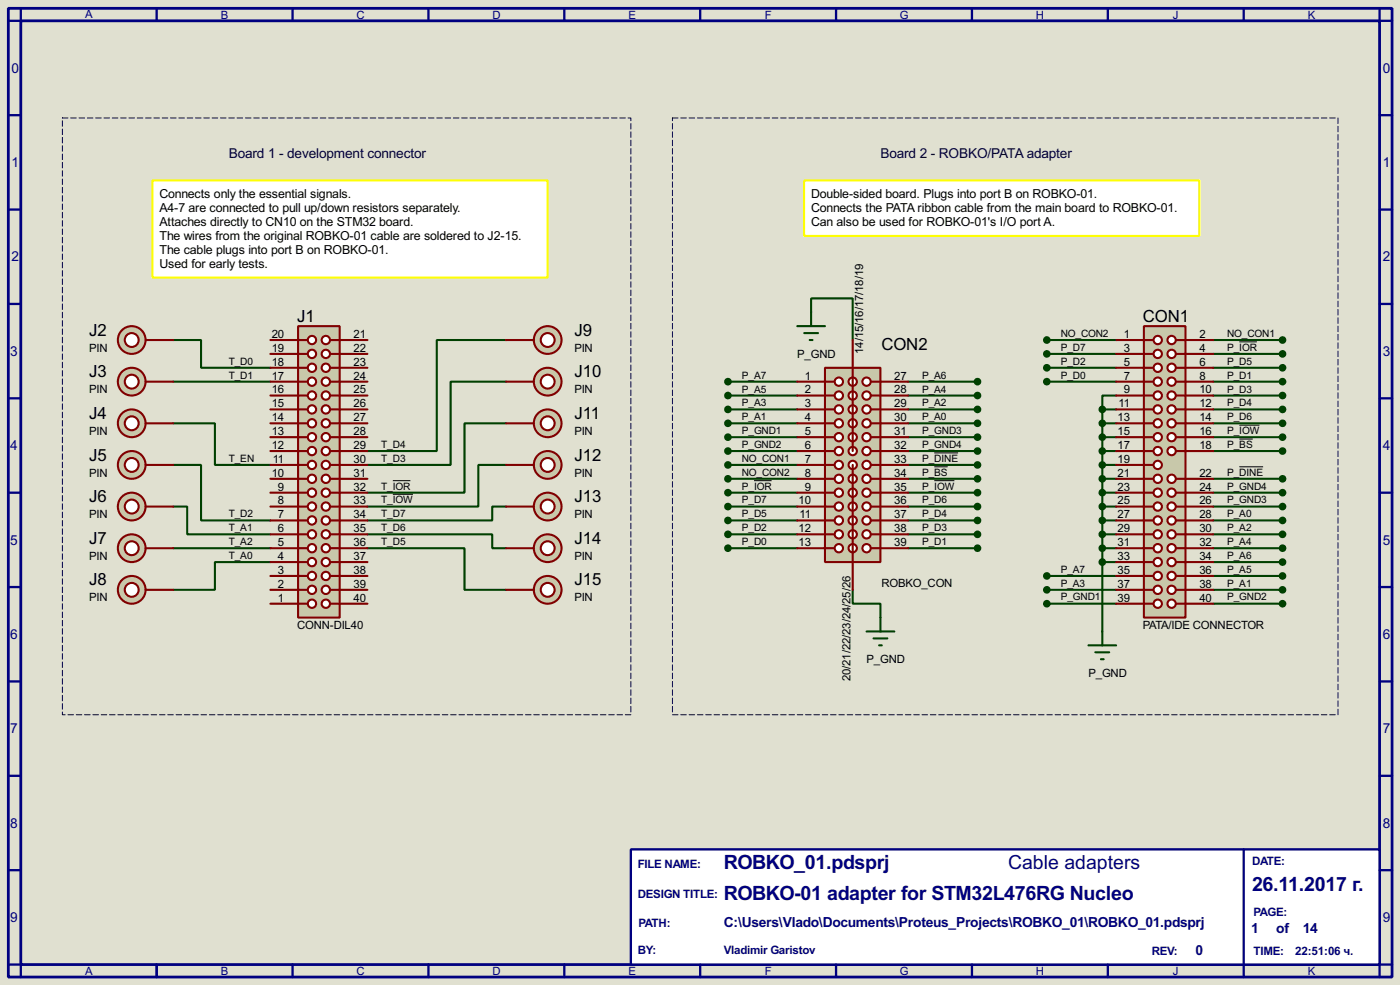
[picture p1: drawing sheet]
<svg xmlns="http://www.w3.org/2000/svg" width="256mm" height="180mm" viewBox="0 0 256 180" stroke-linecap="round" stroke-linejoin="round" font-family="sans-serif">
<path d="M0 0h256.5v180.3h-256.5z" fill="#e0e0d0"/>
<path d="M1.5 1.5h253.5v177.3h-253.5zM3.8 3.8h248.9v172.7h-248.9z" fill="none" stroke="#000080" stroke-width=".51"/>
<path d="M3.8 1.5v2.3h-2.3M28.7 1.5v2.3" fill="none" stroke="#000080" stroke-width=".42"/>
<path d="M115.6 155.4h137.1v21.1h-137.1z" fill="#fff" stroke="#000080" stroke-width=".42"/>
<g fill="none" stroke="#000080" stroke-width=".42">
<path d="M53.6 1.5v2.3M78.5 1.5v2.3M103.4 1.5v2.3M128.3 1.5v2.3M153.2 1.5v2.3M178.1 1.5v2.3M202.9 1.5v2.3M227.8 1.5v2.3M252.7 1.5v2.3h2.3M1.5 21.1h2.3M1.5 38.4h2.3M252.7 21.1h2.3"/>
<path d="M252.7 38.4h2.3M1.5 55.6h2.3M252.7 55.6h2.3M1.5 72.9h2.3M252.7 72.9h2.3M1.5 90.2h2.3M252.7 90.2h2.3M1.5 107.4h2.3M252.7 107.4h2.3M1.5 124.7h2.3M252.7 124.7h2.3M1.5 142h2.3"/>
<path d="M1.5 159.3h2.3M227.8 155.4v23.4M252.7 142h2.3M252.7 159.3h2.3M1.5 176.5h2.3v2.3M28.7 176.5v2.3M53.6 176.5v2.3M78.5 176.5v2.3M103.4 176.5v2.3M128.3 176.5v2.3M153.2 176.5v2.3M178.1 176.5v2.3"/>
<path d="M202.9 176.5v2.3M255 176.5h-2.3v2.3"/>
</g>
<g fill="none" stroke="#004000" stroke-width=".38">
<path d="M148.6 57.1v-2.5h7.6v7.6M31.7 77.5h7.7v7.6h10.1M31.7 62.2h5.1v5.1h12.7M31.7 69.8h17.8M92.7 77.5h-7.6v12.7h-17.8M92.7 69.8h-10.2v15.3h-15.2M92.7 62.2h-12.7v20.3h-12.7M133.3 69.8h12.7M133.3 77.5h12.7M133.3 74.9h12.7M133.3 72.4h12.7M166.4 69.8h12.7"/>
<path d="M166.4 77.5h12.7M166.4 74.9h12.7M166.4 72.4h12.7M191.8 69.8h12.7M191.8 67.3h12.7M191.8 64.8h12.7M191.8 62.2h12.7M201.9 74.9v40.7M201.9 77.5h2.6M201.9 74.9h2.6M204.5 72.4h-2.6v2.5M222.2 69.8h12.7"/>
<path d="M222.2 77.5h12.7M222.2 74.9h12.7M222.2 72.4h12.7M222.2 67.3h12.7M222.2 64.8h12.7M222.2 62.2h12.7M31.7 92.7h2.6v5.1h15.2M31.7 85.1h5.1v10.1h12.7M67.3 97.8h22.9v2.5h2.5M92.7 92.7h-2.5v2.5h-22.9M92.7 85.1h-5.1v7.6h-20.3M133.3 97.8h12.7"/>
<path d="M133.3 95.2h12.7M133.3 92.7h12.7M133.3 90.2h12.7M133.3 87.6h12.7M133.3 85.1h12.7M133.3 82.5h12.7M133.3 80h12.7M166.4 97.8h12.7M166.4 95.2h12.7M166.4 92.7h12.7M166.4 90.2h12.7M166.4 87.6h12.7"/>
<path d="M166.4 85.1h12.7M166.4 82.5h12.7M166.4 80h12.7M201.9 97.8h2.6M201.9 95.2h2.6M201.9 92.7h2.6M201.9 90.2h2.6M201.9 87.6h2.6M201.9 85.1h2.6M201.9 82.5h2.6M201.9 80h2.6M222.2 97.8h12.7"/>
<path d="M222.2 95.2h12.7M222.2 92.7h12.7M222.2 90.2h12.7M222.2 87.6h12.7M222.2 82.5h12.7M222.2 80h12.7M31.7 100.3h17.8M49.5 102.9h-10.1v5h-7.7M67.3 100.3h17.8v7.6h7.6M133.3 100.3h12.7M156.2 107.9v2.6h5.1v2.5M166.4 100.3h12.7"/>
<path d="M191.8 105.4h12.7M191.8 107.9h12.7M191.8 110.5h12.7M201.9 100.3h2.6M201.9 102.9h2.6M222.2 100.3h12.7M222.2 102.9h12.7M222.2 105.4h12.7M222.2 107.9h12.7M222.2 110.5h12.7"/>
</g>
<path d="M227 77.8h3.7M227 62.6h3.3M72 90.5h3.6M72 88h3.2M138.1 88h3.3M171.2 88h3.6M171.2 82.9h4.3M171.2 85.4h2.4M227 85.4h4.4M227 80.3h2.5" fill="none" stroke="#000" stroke-width=".18"/>
<circle cx="24.1" cy="62.2" r="2.54" fill="#c8c8aa" stroke="#800000" stroke-width=".38"/>
<circle cx="24.1" cy="62.2" r="1.27" fill="#feffff" stroke="#800000" stroke-width=".38"/>
<path d="M26.7 62.2h5" fill="none" stroke="#800000" stroke-width=".38"/>
<circle cx="24.1" cy="69.9" r="2.54" fill="#c8c8aa" stroke="#800000" stroke-width=".38"/>
<circle cx="24.1" cy="69.9" r="1.27" fill="#feffff" stroke="#800000" stroke-width=".38"/>
<path d="M26.7 69.8h5" fill="none" stroke="#800000" stroke-width=".38"/>
<circle cx="24.1" cy="77.5" r="2.54" fill="#c8c8aa" stroke="#800000" stroke-width=".38"/>
<circle cx="24.1" cy="77.5" r="1.27" fill="#feffff" stroke="#800000" stroke-width=".38"/>
<path d="M26.7 77.5h5" fill="none" stroke="#800000" stroke-width=".38"/>
<circle cx="24.1" cy="85.1" r="2.54" fill="#c8c8aa" stroke="#800000" stroke-width=".38"/>
<circle cx="24.1" cy="85.1" r="1.27" fill="#feffff" stroke="#800000" stroke-width=".38"/>
<path d="M26.7 85.1h5" fill="none" stroke="#800000" stroke-width=".38"/>
<circle cx="24.1" cy="92.7" r="2.54" fill="#c8c8aa" stroke="#800000" stroke-width=".38"/>
<circle cx="24.1" cy="92.7" r="1.27" fill="#feffff" stroke="#800000" stroke-width=".38"/>
<path d="M26.7 92.7h5" fill="none" stroke="#800000" stroke-width=".38"/>
<circle cx="24.1" cy="100.3" r="2.54" fill="#c8c8aa" stroke="#800000" stroke-width=".38"/>
<circle cx="24.1" cy="100.3" r="1.27" fill="#feffff" stroke="#800000" stroke-width=".38"/>
<path d="M26.7 100.3h5" fill="none" stroke="#800000" stroke-width=".38"/>
<circle cx="24.1" cy="108" r="2.54" fill="#c8c8aa" stroke="#800000" stroke-width=".38"/>
<circle cx="24.1" cy="108" r="1.27" fill="#feffff" stroke="#800000" stroke-width=".38"/>
<path d="M26.7 107.9h5" fill="none" stroke="#800000" stroke-width=".38"/>
<circle cx="100.3" cy="62.2" r="2.54" fill="#c8c8aa" stroke="#800000" stroke-width=".38"/>
<circle cx="100.3" cy="62.2" r="1.27" fill="#feffff" stroke="#800000" stroke-width=".38"/>
<path d="M92.7 62.2h5.1" fill="none" stroke="#800000" stroke-width=".38"/>
<circle cx="100.3" cy="69.9" r="2.54" fill="#c8c8aa" stroke="#800000" stroke-width=".38"/>
<circle cx="100.3" cy="69.9" r="1.27" fill="#feffff" stroke="#800000" stroke-width=".38"/>
<path d="M92.7 69.8h5.1" fill="none" stroke="#800000" stroke-width=".38"/>
<circle cx="100.3" cy="77.5" r="2.54" fill="#c8c8aa" stroke="#800000" stroke-width=".38"/>
<circle cx="100.3" cy="77.5" r="1.27" fill="#feffff" stroke="#800000" stroke-width=".38"/>
<path d="M92.7 77.5h5.1" fill="none" stroke="#800000" stroke-width=".38"/>
<circle cx="100.3" cy="85.1" r="2.54" fill="#c8c8aa" stroke="#800000" stroke-width=".38"/>
<circle cx="100.3" cy="85.1" r="1.27" fill="#feffff" stroke="#800000" stroke-width=".38"/>
<path d="M92.7 85.1h5.1" fill="none" stroke="#800000" stroke-width=".38"/>
<circle cx="100.3" cy="92.7" r="2.54" fill="#c8c8aa" stroke="#800000" stroke-width=".38"/>
<circle cx="100.3" cy="92.7" r="1.27" fill="#feffff" stroke="#800000" stroke-width=".38"/>
<path d="M92.7 92.7h5.1" fill="none" stroke="#800000" stroke-width=".38"/>
<circle cx="100.3" cy="100.3" r="2.54" fill="#c8c8aa" stroke="#800000" stroke-width=".38"/>
<circle cx="100.3" cy="100.3" r="1.27" fill="#feffff" stroke="#800000" stroke-width=".38"/>
<path d="M92.7 100.3h5.1" fill="none" stroke="#800000" stroke-width=".38"/>
<circle cx="100.3" cy="108" r="2.54" fill="#c8c8aa" stroke="#800000" stroke-width=".38"/>
<circle cx="100.3" cy="108" r="1.27" fill="#feffff" stroke="#800000" stroke-width=".38"/>
<path d="M92.7 107.9h5.1" fill="none" stroke="#800000" stroke-width=".38"/>
<path d="M11.4 21.6h104.2v109.2h-104.2z" fill="none" stroke="#e0e0d0" stroke-width=".18"/>
<path d="M11.4 21.6h104.2v109.2h-104.2z" fill="none" stroke="#000040" stroke-width=".18" stroke-dasharray="1 .5"/>
<path d="M54.6 59.7h7.6v53.3h-7.6z" fill="#c8c8aa" stroke="#800000" stroke-width=".38"/>
<path d="M54.6 110.5h1.8" fill="none" stroke="#800000" stroke-width=".38"/>
<circle cx="57.1" cy="110.5" r=".76" fill="#feffff" stroke="#800000" stroke-width=".38"/>
<path d="M54.6 107.9h1.8" fill="none" stroke="#800000" stroke-width=".38"/>
<circle cx="57.1" cy="108" r=".76" fill="#feffff" stroke="#800000" stroke-width=".38"/>
<path d="M54.6 105.4h1.8" fill="none" stroke="#800000" stroke-width=".38"/>
<circle cx="57.1" cy="105.4" r=".76" fill="#feffff" stroke="#800000" stroke-width=".38"/>
<path d="M54.6 102.9h1.8" fill="none" stroke="#800000" stroke-width=".38"/>
<circle cx="57.1" cy="102.9" r=".76" fill="#feffff" stroke="#800000" stroke-width=".38"/>
<path d="M60.5 110.5h1.7" fill="none" stroke="#800000" stroke-width=".38"/>
<circle cx="59.7" cy="110.5" r=".76" fill="#feffff" stroke="#800000" stroke-width=".38"/>
<path d="M60.5 107.9h1.7" fill="none" stroke="#800000" stroke-width=".38"/>
<circle cx="59.7" cy="108" r=".76" fill="#feffff" stroke="#800000" stroke-width=".38"/>
<path d="M60.5 105.4h1.7" fill="none" stroke="#800000" stroke-width=".38"/>
<circle cx="59.7" cy="105.4" r=".76" fill="#feffff" stroke="#800000" stroke-width=".38"/>
<path d="M60.5 102.9h1.7" fill="none" stroke="#800000" stroke-width=".38"/>
<circle cx="59.7" cy="102.9" r=".76" fill="#feffff" stroke="#800000" stroke-width=".38"/>
<path d="M54.6 100.3h1.8" fill="none" stroke="#800000" stroke-width=".38"/>
<circle cx="57.1" cy="100.3" r=".76" fill="#feffff" stroke="#800000" stroke-width=".38"/>
<path d="M60.5 100.3h1.7" fill="none" stroke="#800000" stroke-width=".38"/>
<circle cx="59.7" cy="100.3" r=".76" fill="#feffff" stroke="#800000" stroke-width=".38"/>
<path d="M54.6 97.8h1.8" fill="none" stroke="#800000" stroke-width=".38"/>
<circle cx="57.1" cy="97.8" r=".76" fill="#feffff" stroke="#800000" stroke-width=".38"/>
<path d="M60.5 97.8h1.7" fill="none" stroke="#800000" stroke-width=".38"/>
<circle cx="59.7" cy="97.8" r=".76" fill="#feffff" stroke="#800000" stroke-width=".38"/>
<path d="M54.6 95.2h1.8" fill="none" stroke="#800000" stroke-width=".38"/>
<circle cx="57.1" cy="95.3" r=".76" fill="#feffff" stroke="#800000" stroke-width=".38"/>
<path d="M60.5 95.2h1.7" fill="none" stroke="#800000" stroke-width=".38"/>
<circle cx="59.7" cy="95.3" r=".76" fill="#feffff" stroke="#800000" stroke-width=".38"/>
<path d="M54.6 92.7h1.8" fill="none" stroke="#800000" stroke-width=".38"/>
<circle cx="57.1" cy="92.7" r=".76" fill="#feffff" stroke="#800000" stroke-width=".38"/>
<path d="M60.5 92.7h1.7" fill="none" stroke="#800000" stroke-width=".38"/>
<circle cx="59.7" cy="92.7" r=".76" fill="#feffff" stroke="#800000" stroke-width=".38"/>
<path d="M54.6 90.2h1.8" fill="none" stroke="#800000" stroke-width=".38"/>
<circle cx="57.1" cy="90.2" r=".76" fill="#feffff" stroke="#800000" stroke-width=".38"/>
<path d="M60.5 90.2h1.7" fill="none" stroke="#800000" stroke-width=".38"/>
<circle cx="59.7" cy="90.2" r=".76" fill="#feffff" stroke="#800000" stroke-width=".38"/>
<path d="M54.6 87.6h1.8" fill="none" stroke="#800000" stroke-width=".38"/>
<circle cx="57.1" cy="87.6" r=".76" fill="#feffff" stroke="#800000" stroke-width=".38"/>
<path d="M60.5 87.6h1.7" fill="none" stroke="#800000" stroke-width=".38"/>
<circle cx="59.7" cy="87.6" r=".76" fill="#feffff" stroke="#800000" stroke-width=".38"/>
<path d="M54.6 85.1h1.8" fill="none" stroke="#800000" stroke-width=".38"/>
<circle cx="57.1" cy="85.1" r=".76" fill="#feffff" stroke="#800000" stroke-width=".38"/>
<path d="M60.5 85.1h1.7" fill="none" stroke="#800000" stroke-width=".38"/>
<circle cx="59.7" cy="85.1" r=".76" fill="#feffff" stroke="#800000" stroke-width=".38"/>
<path d="M54.6 82.5h1.8" fill="none" stroke="#800000" stroke-width=".38"/>
<circle cx="57.1" cy="82.6" r=".76" fill="#feffff" stroke="#800000" stroke-width=".38"/>
<path d="M60.5 82.5h1.7" fill="none" stroke="#800000" stroke-width=".38"/>
<circle cx="59.7" cy="82.6" r=".76" fill="#feffff" stroke="#800000" stroke-width=".38"/>
<path d="M54.6 80h1.8" fill="none" stroke="#800000" stroke-width=".38"/>
<circle cx="57.1" cy="80" r=".76" fill="#feffff" stroke="#800000" stroke-width=".38"/>
<path d="M60.5 80h1.7" fill="none" stroke="#800000" stroke-width=".38"/>
<circle cx="59.7" cy="80" r=".76" fill="#feffff" stroke="#800000" stroke-width=".38"/>
<path d="M54.6 77.5h1.8" fill="none" stroke="#800000" stroke-width=".38"/>
<circle cx="57.1" cy="77.5" r=".76" fill="#feffff" stroke="#800000" stroke-width=".38"/>
<path d="M60.5 77.5h1.7" fill="none" stroke="#800000" stroke-width=".38"/>
<circle cx="59.7" cy="77.5" r=".76" fill="#feffff" stroke="#800000" stroke-width=".38"/>
<path d="M54.6 74.9h1.8" fill="none" stroke="#800000" stroke-width=".38"/>
<circle cx="57.1" cy="74.9" r=".76" fill="#feffff" stroke="#800000" stroke-width=".38"/>
<path d="M60.5 74.9h1.7" fill="none" stroke="#800000" stroke-width=".38"/>
<circle cx="59.7" cy="74.9" r=".76" fill="#feffff" stroke="#800000" stroke-width=".38"/>
<path d="M54.6 72.4h1.8" fill="none" stroke="#800000" stroke-width=".38"/>
<circle cx="57.1" cy="72.4" r=".76" fill="#feffff" stroke="#800000" stroke-width=".38"/>
<path d="M60.5 72.4h1.7" fill="none" stroke="#800000" stroke-width=".38"/>
<circle cx="59.7" cy="72.4" r=".76" fill="#feffff" stroke="#800000" stroke-width=".38"/>
<path d="M54.6 69.8h1.8" fill="none" stroke="#800000" stroke-width=".38"/>
<circle cx="57.1" cy="69.9" r=".76" fill="#feffff" stroke="#800000" stroke-width=".38"/>
<path d="M60.5 69.8h1.7" fill="none" stroke="#800000" stroke-width=".38"/>
<circle cx="59.7" cy="69.9" r=".76" fill="#feffff" stroke="#800000" stroke-width=".38"/>
<path d="M54.6 67.3h1.8" fill="none" stroke="#800000" stroke-width=".38"/>
<circle cx="57.1" cy="67.3" r=".76" fill="#feffff" stroke="#800000" stroke-width=".38"/>
<path d="M60.5 67.3h1.7" fill="none" stroke="#800000" stroke-width=".38"/>
<circle cx="59.7" cy="67.3" r=".76" fill="#feffff" stroke="#800000" stroke-width=".38"/>
<path d="M54.6 64.8h1.8" fill="none" stroke="#800000" stroke-width=".38"/>
<circle cx="57.1" cy="64.8" r=".76" fill="#feffff" stroke="#800000" stroke-width=".38"/>
<path d="M60.5 64.8h1.7" fill="none" stroke="#800000" stroke-width=".38"/>
<circle cx="59.7" cy="64.8" r=".76" fill="#feffff" stroke="#800000" stroke-width=".38"/>
<path d="M54.6 62.2h1.8" fill="none" stroke="#800000" stroke-width=".38"/>
<circle cx="57.1" cy="62.2" r=".76" fill="#feffff" stroke="#800000" stroke-width=".38"/>
<path d="M60.5 62.2h1.7" fill="none" stroke="#800000" stroke-width=".38"/>
<circle cx="59.7" cy="62.2" r=".76" fill="#feffff" stroke="#800000" stroke-width=".38"/>
<g fill="none" stroke="#800000" stroke-width=".38">
<path d="M49.5 77.5h5.1M49.5 74.9h5.1M49.5 72.4h5.1M49.5 69.8h5.1M49.5 67.3h5.1M49.5 64.8h5.1M49.5 62.2h5.1M62.2 77.5h5.1M62.2 74.9h5.1M62.2 72.4h5.1M62.2 69.8h5.1M62.2 67.3h5.1"/>
<path d="M62.2 64.8h5.1M62.2 62.2h5.1M49.5 97.8h5.1M49.5 95.2h5.1M49.5 92.7h5.1M49.5 90.2h5.1M49.5 87.6h5.1M49.5 85.1h5.1M49.5 82.5h5.1M49.5 80h5.1M62.2 97.8h5.1M62.2 95.2h5.1"/>
<path d="M62.2 92.7h5.1M62.2 90.2h5.1M62.2 87.6h5.1M62.2 85.1h5.1M62.2 82.5h5.1M62.2 80h5.1M49.5 110.5h5.1M49.5 107.9h5.1M49.5 105.4h5.1M49.5 102.9h5.1M49.5 100.3h5.1M62.2 110.5h5.1"/>
<path d="M62.2 107.9h5.1M62.2 105.4h5.1M62.2 102.9h5.1M62.2 100.3h5.1"/>
</g>
<path d="M209.5 59.7h7.7v53.3h-7.7z" fill="#c8c8aa" stroke="#800000" stroke-width=".38"/>
<path d="M209.5 62.2h1.8" fill="none" stroke="#800000" stroke-width=".38"/>
<circle cx="212.1" cy="62.2" r=".76" fill="#feffff" stroke="#800000" stroke-width=".38"/>
<path d="M209.5 64.8h1.8" fill="none" stroke="#800000" stroke-width=".38"/>
<circle cx="212.1" cy="64.8" r=".76" fill="#feffff" stroke="#800000" stroke-width=".38"/>
<path d="M209.5 67.3h1.8" fill="none" stroke="#800000" stroke-width=".38"/>
<circle cx="212.1" cy="67.3" r=".76" fill="#feffff" stroke="#800000" stroke-width=".38"/>
<path d="M209.5 69.8h1.8" fill="none" stroke="#800000" stroke-width=".38"/>
<circle cx="212.1" cy="69.9" r=".76" fill="#feffff" stroke="#800000" stroke-width=".38"/>
<path d="M215.4 62.2h1.8" fill="none" stroke="#800000" stroke-width=".38"/>
<circle cx="214.6" cy="62.2" r=".76" fill="#feffff" stroke="#800000" stroke-width=".38"/>
<path d="M215.4 64.8h1.8" fill="none" stroke="#800000" stroke-width=".38"/>
<circle cx="214.6" cy="64.8" r=".76" fill="#feffff" stroke="#800000" stroke-width=".38"/>
<path d="M215.4 67.3h1.8" fill="none" stroke="#800000" stroke-width=".38"/>
<circle cx="214.6" cy="67.3" r=".76" fill="#feffff" stroke="#800000" stroke-width=".38"/>
<path d="M215.4 69.8h1.8" fill="none" stroke="#800000" stroke-width=".38"/>
<circle cx="214.6" cy="69.9" r=".76" fill="#feffff" stroke="#800000" stroke-width=".38"/>
<path d="M209.5 72.4h1.8" fill="none" stroke="#800000" stroke-width=".38"/>
<circle cx="212.1" cy="72.4" r=".76" fill="#feffff" stroke="#800000" stroke-width=".38"/>
<path d="M215.4 72.4h1.8" fill="none" stroke="#800000" stroke-width=".38"/>
<circle cx="214.6" cy="72.4" r=".76" fill="#feffff" stroke="#800000" stroke-width=".38"/>
<path d="M209.5 74.9h1.8" fill="none" stroke="#800000" stroke-width=".38"/>
<circle cx="212.1" cy="74.9" r=".76" fill="#feffff" stroke="#800000" stroke-width=".38"/>
<path d="M215.4 74.9h1.8" fill="none" stroke="#800000" stroke-width=".38"/>
<circle cx="214.6" cy="74.9" r=".76" fill="#feffff" stroke="#800000" stroke-width=".38"/>
<path d="M209.5 77.5h1.8" fill="none" stroke="#800000" stroke-width=".38"/>
<circle cx="212.1" cy="77.5" r=".76" fill="#feffff" stroke="#800000" stroke-width=".38"/>
<path d="M215.4 77.5h1.8" fill="none" stroke="#800000" stroke-width=".38"/>
<circle cx="214.6" cy="77.5" r=".76" fill="#feffff" stroke="#800000" stroke-width=".38"/>
<path d="M209.5 80h1.8" fill="none" stroke="#800000" stroke-width=".38"/>
<circle cx="212.1" cy="80" r=".76" fill="#feffff" stroke="#800000" stroke-width=".38"/>
<path d="M215.4 80h1.8" fill="none" stroke="#800000" stroke-width=".38"/>
<circle cx="214.6" cy="80" r=".76" fill="#feffff" stroke="#800000" stroke-width=".38"/>
<path d="M209.5 82.5h1.8" fill="none" stroke="#800000" stroke-width=".38"/>
<circle cx="212.1" cy="82.6" r=".76" fill="#feffff" stroke="#800000" stroke-width=".38"/>
<path d="M209.5 85.1h1.8" fill="none" stroke="#800000" stroke-width=".38"/>
<circle cx="212.1" cy="85.1" r=".76" fill="#feffff" stroke="#800000" stroke-width=".38"/>
<path d="M209.5 87.6h1.8" fill="none" stroke="#800000" stroke-width=".38"/>
<circle cx="212.1" cy="87.6" r=".76" fill="#feffff" stroke="#800000" stroke-width=".38"/>
<path d="M215.4 82.5h1.8" fill="none" stroke="#800000" stroke-width=".38"/>
<circle cx="214.6" cy="82.6" r=".76" fill="#feffff" stroke="#800000" stroke-width=".38"/>
<path d="M215.4 87.6h1.8" fill="none" stroke="#800000" stroke-width=".38"/>
<circle cx="214.6" cy="87.6" r=".76" fill="#feffff" stroke="#800000" stroke-width=".38"/>
<path d="M209.5 90.2h1.8" fill="none" stroke="#800000" stroke-width=".38"/>
<circle cx="212.1" cy="90.2" r=".76" fill="#feffff" stroke="#800000" stroke-width=".38"/>
<path d="M215.4 90.2h1.8" fill="none" stroke="#800000" stroke-width=".38"/>
<circle cx="214.6" cy="90.2" r=".76" fill="#feffff" stroke="#800000" stroke-width=".38"/>
<path d="M209.5 92.7h1.8" fill="none" stroke="#800000" stroke-width=".38"/>
<circle cx="212.1" cy="92.7" r=".76" fill="#feffff" stroke="#800000" stroke-width=".38"/>
<path d="M215.4 92.7h1.8" fill="none" stroke="#800000" stroke-width=".38"/>
<circle cx="214.6" cy="92.7" r=".76" fill="#feffff" stroke="#800000" stroke-width=".38"/>
<path d="M209.5 95.2h1.8" fill="none" stroke="#800000" stroke-width=".38"/>
<circle cx="212.1" cy="95.3" r=".76" fill="#feffff" stroke="#800000" stroke-width=".38"/>
<path d="M209.5 97.8h1.8" fill="none" stroke="#800000" stroke-width=".38"/>
<circle cx="212.1" cy="97.8" r=".76" fill="#feffff" stroke="#800000" stroke-width=".38"/>
<path d="M215.4 95.2h1.8" fill="none" stroke="#800000" stroke-width=".38"/>
<circle cx="214.6" cy="95.3" r=".76" fill="#feffff" stroke="#800000" stroke-width=".38"/>
<path d="M215.4 97.8h1.8" fill="none" stroke="#800000" stroke-width=".38"/>
<circle cx="214.6" cy="97.8" r=".76" fill="#feffff" stroke="#800000" stroke-width=".38"/>
<path d="M209.5 100.3h1.8" fill="none" stroke="#800000" stroke-width=".38"/>
<circle cx="212.1" cy="100.3" r=".76" fill="#feffff" stroke="#800000" stroke-width=".38"/>
<path d="M209.5 102.9h1.8" fill="none" stroke="#800000" stroke-width=".38"/>
<circle cx="212.1" cy="102.9" r=".76" fill="#feffff" stroke="#800000" stroke-width=".38"/>
<path d="M209.5 105.4h1.8" fill="none" stroke="#800000" stroke-width=".38"/>
<circle cx="212.1" cy="105.4" r=".76" fill="#feffff" stroke="#800000" stroke-width=".38"/>
<path d="M215.4 100.3h1.8" fill="none" stroke="#800000" stroke-width=".38"/>
<circle cx="214.6" cy="100.3" r=".76" fill="#feffff" stroke="#800000" stroke-width=".38"/>
<path d="M215.4 102.9h1.8" fill="none" stroke="#800000" stroke-width=".38"/>
<circle cx="214.6" cy="102.9" r=".76" fill="#feffff" stroke="#800000" stroke-width=".38"/>
<path d="M215.4 105.4h1.8" fill="none" stroke="#800000" stroke-width=".38"/>
<circle cx="214.6" cy="105.4" r=".76" fill="#feffff" stroke="#800000" stroke-width=".38"/>
<path d="M209.5 107.9h1.8" fill="none" stroke="#800000" stroke-width=".38"/>
<circle cx="212.1" cy="108" r=".76" fill="#feffff" stroke="#800000" stroke-width=".38"/>
<path d="M215.4 107.9h1.8" fill="none" stroke="#800000" stroke-width=".38"/>
<circle cx="214.6" cy="108" r=".76" fill="#feffff" stroke="#800000" stroke-width=".38"/>
<path d="M209.5 110.5h1.8" fill="none" stroke="#800000" stroke-width=".38"/>
<circle cx="212.1" cy="110.5" r=".76" fill="#feffff" stroke="#800000" stroke-width=".38"/>
<path d="M215.4 110.5h1.8" fill="none" stroke="#800000" stroke-width=".38"/>
<circle cx="214.6" cy="110.5" r=".76" fill="#feffff" stroke="#800000" stroke-width=".38"/>
<g fill="none" stroke="#800000" stroke-width=".38">
<path d="M204.5 62.2h5M204.5 64.8h5M204.5 67.3h5M204.5 69.8h5M204.5 72.4h5M204.5 74.9h5M204.5 77.5h5M217.2 62.2h5M217.2 64.8h5M217.2 67.3h5M217.2 69.8h5M217.2 72.4h5"/>
<path d="M217.2 74.9h5M217.2 77.5h5M204.5 80h5M204.5 82.5h5M204.5 85.1h5M204.5 87.6h5M204.5 90.2h5M204.5 92.7h5M204.5 95.2h5M204.5 97.8h5M217.2 80h5M217.2 82.5h5"/>
<path d="M217.2 87.6h5M217.2 90.2h5M217.2 92.7h5M217.2 95.2h5M217.2 97.8h5M204.5 100.3h5M204.5 102.9h5M204.5 105.4h5M204.5 107.9h5M204.5 110.5h5M217.2 100.3h5M217.2 102.9h5"/>
<path d="M217.2 105.4h5M217.2 107.9h5M217.2 110.5h5"/>
</g>
<path d="M146 59.7h5.1M148.6 57.1v2.6M147.3 61h2.6M148.3 62.2h.5M158.7 115.6h5.1M160 116.8h2.6M161 118.1h.5M161.3 113v2.6M199.4 118.1h5.1M200.7 119.4h2.5M201.9 115.6v2.5M201.7 120.6h.5" fill="none" stroke="#004000" stroke-width=".38"/>
<g fill="#004000" stroke="#004000" stroke-width=".38">
<circle cx="201.9" cy="100.3" r=".51"/>
<circle cx="201.9" cy="97.8" r=".51"/>
<circle cx="201.9" cy="95.2" r=".51"/>
<circle cx="201.9" cy="92.7" r=".51"/>
<circle cx="201.9" cy="90.2" r=".51"/>
<circle cx="201.9" cy="87.6" r=".51"/>
<circle cx="201.9" cy="85.1" r=".51"/>
<circle cx="201.9" cy="82.5" r=".51"/>
<circle cx="201.9" cy="80" r=".51"/>
<circle cx="201.9" cy="77.5" r=".51"/>
<circle cx="201.9" cy="74.9" r=".51"/>
<circle cx="201.9" cy="102.9" r=".51"/>
</g>
<path d="M123.2 21.6h121.9v109.2h-121.9z" fill="none" stroke="#e0e0d0" stroke-width=".18"/>
<path d="M123.2 21.6h121.9v109.2h-121.9z" fill="none" stroke="#000040" stroke-width=".18" stroke-dasharray="1 .5"/>
<path d="M151.1 67.3h10.2v35.6h-10.2z" fill="#c8c8aa" stroke="#800000" stroke-width=".38"/>
<path d="M151.1 69.8h1.8" fill="none" stroke="#800000" stroke-width=".38"/>
<circle cx="153.7" cy="69.9" r=".76" fill="#feffff" stroke="#800000" stroke-width=".38"/>
<path d="M151.1 72.4h1.8" fill="none" stroke="#800000" stroke-width=".38"/>
<circle cx="153.7" cy="72.4" r=".76" fill="#feffff" stroke="#800000" stroke-width=".38"/>
<path d="M151.1 74.9h1.8" fill="none" stroke="#800000" stroke-width=".38"/>
<circle cx="153.7" cy="74.9" r=".76" fill="#feffff" stroke="#800000" stroke-width=".38"/>
<path d="M151.1 77.5h1.8" fill="none" stroke="#800000" stroke-width=".38"/>
<circle cx="153.7" cy="77.5" r=".76" fill="#feffff" stroke="#800000" stroke-width=".38"/>
<path d="M159.5 69.8h1.8" fill="none" stroke="#800000" stroke-width=".38"/>
<circle cx="158.7" cy="69.9" r=".76" fill="#feffff" stroke="#800000" stroke-width=".38"/>
<path d="M151.1 80h1.8" fill="none" stroke="#800000" stroke-width=".38"/>
<circle cx="153.7" cy="80" r=".76" fill="#feffff" stroke="#800000" stroke-width=".38"/>
<path d="M159.5 72.4h1.8" fill="none" stroke="#800000" stroke-width=".38"/>
<circle cx="158.7" cy="72.4" r=".76" fill="#feffff" stroke="#800000" stroke-width=".38"/>
<path d="M151.1 82.5h1.8" fill="none" stroke="#800000" stroke-width=".38"/>
<circle cx="153.7" cy="82.6" r=".76" fill="#feffff" stroke="#800000" stroke-width=".38"/>
<path d="M159.5 74.9h1.8" fill="none" stroke="#800000" stroke-width=".38"/>
<circle cx="158.7" cy="74.9" r=".76" fill="#feffff" stroke="#800000" stroke-width=".38"/>
<path d="M151.1 85.1h1.8" fill="none" stroke="#800000" stroke-width=".38"/>
<circle cx="153.7" cy="85.1" r=".76" fill="#feffff" stroke="#800000" stroke-width=".38"/>
<path d="M159.5 77.5h1.8" fill="none" stroke="#800000" stroke-width=".38"/>
<circle cx="158.7" cy="77.5" r=".76" fill="#feffff" stroke="#800000" stroke-width=".38"/>
<path d="M151.1 87.6h1.8" fill="none" stroke="#800000" stroke-width=".38"/>
<circle cx="153.7" cy="87.6" r=".76" fill="#feffff" stroke="#800000" stroke-width=".38"/>
<path d="M159.5 80h1.8" fill="none" stroke="#800000" stroke-width=".38"/>
<circle cx="158.7" cy="80" r=".76" fill="#feffff" stroke="#800000" stroke-width=".38"/>
<path d="M151.1 90.2h1.8" fill="none" stroke="#800000" stroke-width=".38"/>
<circle cx="153.7" cy="90.2" r=".76" fill="#feffff" stroke="#800000" stroke-width=".38"/>
<path d="M159.5 82.5h1.8" fill="none" stroke="#800000" stroke-width=".38"/>
<circle cx="158.7" cy="82.6" r=".76" fill="#feffff" stroke="#800000" stroke-width=".38"/>
<path d="M151.1 92.7h1.8" fill="none" stroke="#800000" stroke-width=".38"/>
<circle cx="153.7" cy="92.7" r=".76" fill="#feffff" stroke="#800000" stroke-width=".38"/>
<path d="M159.5 85.1h1.8" fill="none" stroke="#800000" stroke-width=".38"/>
<circle cx="158.7" cy="85.1" r=".76" fill="#feffff" stroke="#800000" stroke-width=".38"/>
<path d="M151.1 95.2h1.8" fill="none" stroke="#800000" stroke-width=".38"/>
<circle cx="153.7" cy="95.3" r=".76" fill="#feffff" stroke="#800000" stroke-width=".38"/>
<path d="M159.5 87.6h1.8" fill="none" stroke="#800000" stroke-width=".38"/>
<circle cx="158.7" cy="87.6" r=".76" fill="#feffff" stroke="#800000" stroke-width=".38"/>
<path d="M151.1 97.8h1.8" fill="none" stroke="#800000" stroke-width=".38"/>
<circle cx="153.7" cy="97.8" r=".76" fill="#feffff" stroke="#800000" stroke-width=".38"/>
<path d="M159.5 90.2h1.8" fill="none" stroke="#800000" stroke-width=".38"/>
<circle cx="158.7" cy="90.2" r=".76" fill="#feffff" stroke="#800000" stroke-width=".38"/>
<path d="M151.1 100.3h1.8" fill="none" stroke="#800000" stroke-width=".38"/>
<circle cx="153.7" cy="100.3" r=".76" fill="#feffff" stroke="#800000" stroke-width=".38"/>
<path d="M159.5 92.7h1.8" fill="none" stroke="#800000" stroke-width=".38"/>
<g fill="#feffff" stroke="#800000" stroke-width=".38">
<circle cx="158.7" cy="92.7" r=".76"/>
<circle cx="156.2" cy="69.9" r=".76"/>
<circle cx="156.2" cy="72.4" r=".76"/>
<circle cx="156.2" cy="74.9" r=".76"/>
<circle cx="156.2" cy="77.5" r=".76"/>
<circle cx="156.2" cy="80" r=".76"/>
<circle cx="156.2" cy="82.6" r=".76"/>
<circle cx="156.2" cy="85.1" r=".76"/>
<circle cx="156.2" cy="87.6" r=".76"/>
<circle cx="156.2" cy="90.2" r=".76"/>
<circle cx="156.2" cy="92.7" r=".76"/>
<circle cx="156.2" cy="95.3" r=".76"/>
<circle cx="156.2" cy="97.8" r=".76"/>
<circle cx="156.2" cy="100.3" r=".76"/>
</g>
<path d="M159.5 95.2h1.8" fill="none" stroke="#800000" stroke-width=".38"/>
<circle cx="158.7" cy="95.3" r=".76" fill="#feffff" stroke="#800000" stroke-width=".38"/>
<path d="M159.5 97.8h1.8" fill="none" stroke="#800000" stroke-width=".38"/>
<circle cx="158.7" cy="97.8" r=".76" fill="#feffff" stroke="#800000" stroke-width=".38"/>
<path d="M159.5 100.3h1.8" fill="none" stroke="#800000" stroke-width=".38"/>
<circle cx="158.7" cy="100.3" r=".76" fill="#feffff" stroke="#800000" stroke-width=".38"/>
<g fill="none" stroke="#800000" stroke-width=".38">
<path d="M146 69.8h5.1M146 72.4h5.1M146 74.9h5.1M146 77.5h5.1M156.2 62.2v20.3M161.3 69.8h5.1M161.3 72.4h5.1M161.3 74.9h5.1M161.3 77.5h5.1M146 80h5.1M146 82.5h5.1M146 85.1h5.1"/>
<path d="M146 87.6h5.1M146 90.2h5.1M146 92.7h5.1M146 95.2h5.1M146 97.8h5.1M156.2 85.1v22.8M161.3 80h5.1M161.3 82.5h5.1M161.3 85.1h5.1M161.3 87.6h5.1M161.3 90.2h5.1M161.3 92.7h5.1"/>
<path d="M161.3 95.2h5.1M161.3 97.8h5.1M146 100.3h5.1M161.3 100.3h5.1"/>
</g>
<g fill="#004000" stroke="#004000" stroke-width=".38">
<circle cx="179.1" cy="69.8" r=".51"/>
<circle cx="179.1" cy="72.4" r=".51"/>
<circle cx="179.1" cy="74.9" r=".51"/>
<circle cx="179.1" cy="77.5" r=".51"/>
<circle cx="179.1" cy="80" r=".51"/>
<circle cx="179.1" cy="82.5" r=".51"/>
<circle cx="179.1" cy="85.1" r=".51"/>
<circle cx="179.1" cy="87.6" r=".51"/>
<circle cx="179.1" cy="90.2" r=".51"/>
<circle cx="179.1" cy="92.7" r=".51"/>
<circle cx="179.1" cy="95.2" r=".51"/>
<circle cx="179.1" cy="97.8" r=".51"/>
<circle cx="179.1" cy="100.3" r=".51"/>
<circle cx="133.3" cy="69.8" r=".51"/>
<circle cx="133.3" cy="72.4" r=".51"/>
<circle cx="133.3" cy="74.9" r=".51"/>
<circle cx="133.3" cy="77.5" r=".51"/>
<circle cx="133.3" cy="80" r=".51"/>
<circle cx="133.3" cy="82.5" r=".51"/>
<circle cx="133.3" cy="85.1" r=".51"/>
<circle cx="133.3" cy="87.6" r=".51"/>
<circle cx="133.3" cy="90.2" r=".51"/>
<circle cx="133.3" cy="92.7" r=".51"/>
<circle cx="133.3" cy="95.2" r=".51"/>
<circle cx="133.3" cy="97.8" r=".51"/>
<circle cx="133.3" cy="100.3" r=".51"/>
<circle cx="234.9" cy="102.9" r=".51"/>
<circle cx="234.9" cy="100.3" r=".51"/>
<circle cx="234.9" cy="97.8" r=".51"/>
<circle cx="234.9" cy="95.2" r=".51"/>
<circle cx="234.9" cy="92.7" r=".51"/>
<circle cx="234.9" cy="90.2" r=".51"/>
<circle cx="234.9" cy="87.6" r=".51"/>
<circle cx="234.9" cy="82.5" r=".51"/>
<circle cx="234.9" cy="80" r=".51"/>
<circle cx="234.9" cy="77.5" r=".51"/>
<circle cx="234.9" cy="74.9" r=".51"/>
<circle cx="234.9" cy="72.4" r=".51"/>
<circle cx="234.9" cy="69.8" r=".51"/>
<circle cx="234.9" cy="105.4" r=".51"/>
<circle cx="234.9" cy="107.9" r=".51"/>
<circle cx="234.9" cy="110.5" r=".51"/>
<circle cx="234.9" cy="67.3" r=".51"/>
<circle cx="234.9" cy="64.8" r=".51"/>
<circle cx="234.9" cy="62.2" r=".51"/>
<circle cx="191.8" cy="62.2" r=".51"/>
<circle cx="191.8" cy="64.8" r=".51"/>
<circle cx="191.8" cy="67.3" r=".51"/>
<circle cx="191.8" cy="69.8" r=".51"/>
<circle cx="191.8" cy="105.4" r=".51"/>
<circle cx="191.8" cy="107.9" r=".51"/>
<circle cx="191.8" cy="110.5" r=".51"/>
</g>
<g fill="#fff" stroke="#ff0" stroke-width=".38">
<path d="M27.9 33h72.4v17.8h-72.4z"/>
<path d="M147.3 33h72.4v10.2h-72.4z"/>
</g>
<g font-size="4" fill="#000080">
<text x="132.6" y="159">ROBKO_01.pdsprj</text>
<text x="184.7" y="159">Cable adapters</text>
<text x="132.6" y="164.8">ROBKO-01 adapter for STM32L476RG Nucleo</text>
<text x="229.4" y="163.1">26.11.2017 г.</text>
</g>
<g font-size="3.4">
<text x="54.4" y="58.9">J1</text>
<text x="209.3" y="58.9">CON1</text>
<text x="16.3" y="61.4">J2</text>
<text x="105.2" y="61.4">J9</text>
<text x="161.5" y="64">CON2</text>
<text x="16.3" y="69">J3</text>
<text x="105.2" y="69">J10</text>
<text x="16.3" y="76.7">J4</text>
<text x="105.2" y="76.7">J11</text>
<text x="16.3" y="84.3">J5</text>
<text x="105.2" y="84.3">J12</text>
<text x="16.3" y="91.9">J6</text>
<text x="105.2" y="91.9">J13</text>
<text x="16.3" y="99.5">J7</text>
<text x="105.2" y="99.5">J14</text>
<text x="16.3" y="107.1">J8</text>
<text x="105.2" y="107.1">J15</text>
</g>
<g font-size="2.8" fill="#000080">
<text x="2.1" y="13.3">0</text>
<text x="253.3" y="13.3">0</text>
<text x="2.1" y="30.6">1</text>
<text x="253.3" y="30.6">1</text>
<text x="2.1" y="47.8">2</text>
<text x="253.3" y="47.8">2</text>
<text x="1.9" y="65.1">3</text>
<text x="253.3" y="65.1">3</text>
<text x="1.9" y="82.4">4</text>
<text x="253.3" y="82.4">4</text>
<text x="1.9" y="99.7">5</text>
<text x="253.3" y="99.7">5</text>
<text x="1.9" y="116.9">6</text>
<text x="253.3" y="116.9">6</text>
<text x="1.9" y="134.2">7</text>
<text x="253.3" y="134.2">7</text>
<text x="1.9" y="151.5">8</text>
<text x="253.3" y="151.5">8</text>
<text x="1.9" y="168.7">9</text>
<text x="132.6" y="169.7">C:\Users\Vlado\Documents\Proteus_Projects\ROBKO_01\ROBKO_01.pdsprj</text>
<text x="229.2" y="170.7">1</text>
<text x="233.8" y="170.7">of</text>
<text x="238.7" y="170.7">14</text>
<text x="253.3" y="168.7">9</text>
<text x="219" y="174.8">0</text>
</g>
<g font-size="2.8" fill="#000040">
<text x="41.9" y="28.9">Board 1 - development connector</text>
<text x="161.3" y="28.9">Board 2 - ROBKO/PATA adapter</text>
</g>
<g font-size="2.5">
<text x="29.2" y="36.3">Connects only the essential signals.</text>
<text x="29.2" y="38.9">A4-7 are connected to pull up/down resistors separately.</text>
<text x="29.2" y="41.4">Attaches directly to CN10 on the STM32 board.</text>
<text x="148.6" y="36.3">Double-sided board. Plugs into port B on ROBKO-01.</text>
<text x="148.6" y="38.9">Connects the PATA ribbon cable from the main board to ROBKO-01.</text>
<text x="148.6" y="41.4">Can also be used for ROBKO-01's I/O port A.</text>
<text x="29.2" y="43.9">The wires from the original ROBKO-01 cable are soldered to J2-15.</text>
<text x="29.2" y="46.5">The cable plugs into port B on ROBKO-01.</text>
<text x="29.2" y="49">Used for early tests.</text>
</g>
<g font-size="2.4" fill="#000080">
<text x="116.8" y="158.8">FILE NAME:</text>
<text x="229.4" y="158.3">DATE:</text>
<text x="116.8" y="164.3">DESIGN TITLE:</text>
<text x="229.6" y="167.7">PAGE:</text>
<text x="117" y="169.6">PATH:</text>
<text x="116.8" y="174.6">BY:</text>
<text x="132.6" y="174.6">Vladimir Garistov</text>
<text x="211" y="174.7">REV:</text>
<text x="229.6" y="174.7">TIME:</text>
<text x="237.3" y="174.7">22:51:06 ч.</text>
</g>
<g font-size="2.3" fill="#000080">
<text x="15.6" y="3.3">A</text>
<text x="40.5" y="3.5">B</text>
<text x="65.3" y="3.5">C</text>
<text x="90.2" y="3.5">D</text>
<text x="115.1" y="3.5">E</text>
<text x="140.1" y="3.5">F</text>
<text x="164.8" y="3.5">G</text>
<text x="189.8" y="3.5">H</text>
<text x="214.9" y="3.5">J</text>
<text x="239.6" y="3.5">K</text>
<text x="15.6" y="178.5">A</text>
<text x="40.5" y="178.5">B</text>
<text x="65.3" y="178.5">C</text>
<text x="90.2" y="178.5">D</text>
<text x="115.1" y="178.5">E</text>
<text x="140.1" y="178.5">F</text>
<text x="164.8" y="178.5">G</text>
<text x="189.8" y="178.5">H</text>
<text x="214.9" y="178.5">J</text>
<text x="239.6" y="178.5">K</text>
</g>
<g font-size="2.3">
<text x="16.3" y="64.3">PIN</text>
<text x="49.8" y="64.4">19</text>
<text x="49.8" y="61.8">20</text>
<text x="64.8" y="64.4">22</text>
<text x="64.8" y="61.8">21</text>
<text x="105.2" y="64.3">PIN</text>
<text x="146" y="65.5">P_GND</text>
<text x="158.1" y="64.8" transform="rotate(-90 158.1 64.8)">14/15/16/17/18/19</text>
<text x="205.9" y="61.8">1</text>
<text x="205.9" y="64.4">3</text>
<text x="219.7" y="61.8">2</text>
<text x="219.7" y="64.4">4</text>
<text x="16.3" y="72">PIN</text>
<text x="49.8" y="69.5">17</text>
<text x="49.8" y="66.9">18</text>
<text x="64.8" y="69.5">24</text>
<text x="64.8" y="66.9">23</text>
<text x="105.2" y="72">PIN</text>
<text x="147.4" y="69.5">1</text>
<text x="163.8" y="69.5">27</text>
<text x="205.9" y="66.9">5</text>
<text x="205.9" y="69.5">7</text>
<text x="219.7" y="66.9">6</text>
<text x="219.7" y="69.5">8</text>
<text x="49.8" y="77.1">14</text>
<text x="49.8" y="74.5">15</text>
<text x="49.8" y="72">16</text>
<text x="64.8" y="77.1">27</text>
<text x="64.8" y="74.5">26</text>
<text x="64.8" y="72">25</text>
<text x="147.4" y="72">2</text>
<text x="147.4" y="74.5">3</text>
<text x="147.4" y="77.1">4</text>
<text x="163.8" y="72">28</text>
<text x="163.8" y="74.5">29</text>
<text x="163.8" y="77.1">30</text>
<text x="204.7" y="77.1">13</text>
<text x="204.9" y="74.5">11</text>
<text x="205.9" y="72">9</text>
<text x="219.7" y="72">10</text>
<text x="219.7" y="74.5">12</text>
<text x="219.7" y="77.1">14</text>
<text x="16.3" y="79.6">PIN</text>
<text x="49.8" y="82.2">12</text>
<text x="49.8" y="79.6">13</text>
<text x="64.8" y="82.2">29</text>
<text x="64.8" y="79.6">28</text>
<text x="105.2" y="79.6">PIN</text>
<text x="147.4" y="79.6">5</text>
<text x="147.4" y="82.2">6</text>
<text x="163.8" y="79.6">31</text>
<text x="163.8" y="82.2">32</text>
<text x="204.7" y="79.6">15</text>
<text x="204.7" y="82.2">17</text>
<text x="219.7" y="79.6">16</text>
<text x="219.7" y="82.2">18</text>
<text x="16.3" y="87.2">PIN</text>
<text x="49.8" y="87.2">10</text>
<text x="50" y="84.7">11</text>
<text x="50.9" y="89.8">9</text>
<text x="64.8" y="89.8">32</text>
<text x="64.8" y="87.2">31</text>
<text x="64.8" y="84.7">30</text>
<text x="105.2" y="87.2">PIN</text>
<text x="147.4" y="84.7">7</text>
<text x="147.4" y="87.2">8</text>
<text x="147.4" y="89.8">9</text>
<text x="163.8" y="84.7">33</text>
<text x="163.8" y="87.2">34</text>
<text x="163.8" y="89.8">35</text>
<text x="204.7" y="84.7">19</text>
<text x="204.7" y="87.2">21</text>
<text x="204.7" y="89.8">23</text>
<text x="219.7" y="87.2">22</text>
<text x="219.7" y="89.8">24</text>
<text x="16.3" y="94.8">PIN</text>
<text x="50.9" y="94.9">7</text>
<text x="50.9" y="92.3">8</text>
<text x="64.8" y="94.9">34</text>
<text x="64.8" y="92.3">33</text>
<text x="105.2" y="94.8">PIN</text>
<text x="146.3" y="92.3">10</text>
<text x="146.5" y="94.9">11</text>
<text x="163.8" y="92.3">36</text>
<text x="163.8" y="94.9">37</text>
<text x="204.7" y="92.3">25</text>
<text x="204.7" y="94.9">27</text>
<text x="219.7" y="92.3">26</text>
<text x="219.7" y="94.9">28</text>
<text x="50.9" y="99.9">5</text>
<text x="50.9" y="97.4">6</text>
<text x="64.8" y="99.9">36</text>
<text x="64.8" y="97.4">35</text>
<text x="146.3" y="97.4">12</text>
<text x="146.3" y="99.9">13</text>
<text x="163.8" y="97.4">38</text>
<text x="163.8" y="99.9">39</text>
<text x="204.7" y="97.4">29</text>
<text x="204.7" y="99.9">31</text>
<text x="219.7" y="97.4">30</text>
<text x="219.7" y="99.9">32</text>
<text x="16.3" y="102.4">PIN</text>
<text x="50.9" y="107.6">2</text>
<text x="50.9" y="105">3</text>
<text x="50.9" y="102.5">4</text>
<text x="64.8" y="107.6">39</text>
<text x="64.8" y="105">38</text>
<text x="64.8" y="102.5">37</text>
<text x="105.2" y="102.4">PIN</text>
<text x="161.5" y="107.5">ROBKO_CON</text>
<text x="204.7" y="102.5">33</text>
<text x="204.7" y="105">35</text>
<text x="204.7" y="107.6">37</text>
<text x="219.7" y="102.5">34</text>
<text x="219.7" y="105">36</text>
<text x="219.7" y="107.6">38</text>
<text x="16.3" y="110">PIN</text>
<text x="50.9" y="110.1">1</text>
<text x="64.8" y="110.1">40</text>
<text x="105.2" y="110">PIN</text>
<text x="204.7" y="110.1">39</text>
<text x="219.7" y="110.1">40</text>
<text x="54.4" y="115.1">CONN-DIL40</text>
<text x="209.3" y="115.1">PATA/IDE CONNECTOR</text>
<text x="155.8" y="124.7" transform="rotate(-90 155.8 124.7)">20/21/22/23/24/25/26</text>
<text x="158.7" y="121.4">P_GND</text>
<text x="199.4" y="123.9">P_GND</text>
</g>
<g font-size="2.1">
<text x="194.3" y="61.7">NO_CON2</text>
<text x="194.3" y="64.2">P_D7</text>
<text x="224.8" y="64.2">P_IOR</text>
<text x="224.8" y="61.7">NO_CON1</text>
<text x="41.9" y="69.3">T_D1</text>
<text x="41.9" y="66.8">T_D0</text>
<text x="135.9" y="69.3">P_A7</text>
<text x="135.9" y="71.8">P_A5</text>
<text x="168.9" y="69.3">P_A6</text>
<text x="168.9" y="71.8">P_A4</text>
<text x="194.3" y="66.8">P_D2</text>
<text x="194.3" y="69.3">P_D0</text>
<text x="224.8" y="71.8">P_D3</text>
<text x="224.8" y="69.3">P_D1</text>
<text x="224.8" y="66.8">P_D5</text>
<text x="135.9" y="74.4">P_A3</text>
<text x="135.9" y="76.9">P_A1</text>
<text x="168.9" y="74.4">P_A2</text>
<text x="168.9" y="76.9">P_A0</text>
<text x="224.8" y="76.9">P_D6</text>
<text x="224.8" y="74.4">P_D4</text>
<text x="69.8" y="82">T_D4</text>
<text x="135.9" y="79.5">P_GND1</text>
<text x="135.9" y="82">P_GND2</text>
<text x="168.9" y="79.5">P_GND3</text>
<text x="168.9" y="82">P_GND4</text>
<text x="224.8" y="82">P_BS</text>
<text x="224.8" y="79.5">P_IOW</text>
<text x="41.9" y="84.5">T_EN</text>
<text x="69.8" y="89.6">T_IOR</text>
<text x="69.8" y="84.5">T_D3</text>
<text x="135.9" y="84.5">NO_CON1</text>
<text x="135.9" y="87.1">NO_CON2</text>
<text x="135.9" y="89.6">P_IOR</text>
<text x="168.9" y="84.5">P_DINE</text>
<text x="168.9" y="87.1">P_BS</text>
<text x="168.9" y="89.6">P_IOW</text>
<text x="224.8" y="89.6">P_GND4</text>
<text x="224.8" y="87.1">P_DINE</text>
<text x="41.9" y="94.7">T_D2</text>
<text x="69.8" y="94.7">T_D7</text>
<text x="69.8" y="92.1">T_IOW</text>
<text x="135.9" y="92.1">P_D7</text>
<text x="135.9" y="94.7">P_D5</text>
<text x="168.9" y="92.1">P_D6</text>
<text x="168.9" y="94.7">P_D4</text>
<text x="224.8" y="94.7">P_A0</text>
<text x="224.8" y="92.1">P_GND3</text>
<text x="41.9" y="99.7">T_A2</text>
<text x="41.9" y="97.2">T_A1</text>
<text x="69.8" y="99.7">T_D5</text>
<text x="69.8" y="97.2">T_D6</text>
<text x="135.9" y="97.2">P_D2</text>
<text x="135.9" y="99.7">P_D0</text>
<text x="168.9" y="97.2">P_D3</text>
<text x="168.9" y="99.7">P_D1</text>
<text x="224.8" y="99.7">P_A4</text>
<text x="224.8" y="97.2">P_A2</text>
<text x="41.9" y="102.3">T_A0</text>
<text x="194.3" y="104.8">P_A7</text>
<text x="194.3" y="107.4">P_A3</text>
<text x="224.8" y="102.3">P_A6</text>
<text x="224.8" y="104.8">P_A5</text>
<text x="224.8" y="107.4">P_A1</text>
<text x="194.3" y="109.9">P_GND1</text>
<text x="224.8" y="109.9">P_GND2</text>
</g>
</svg>
